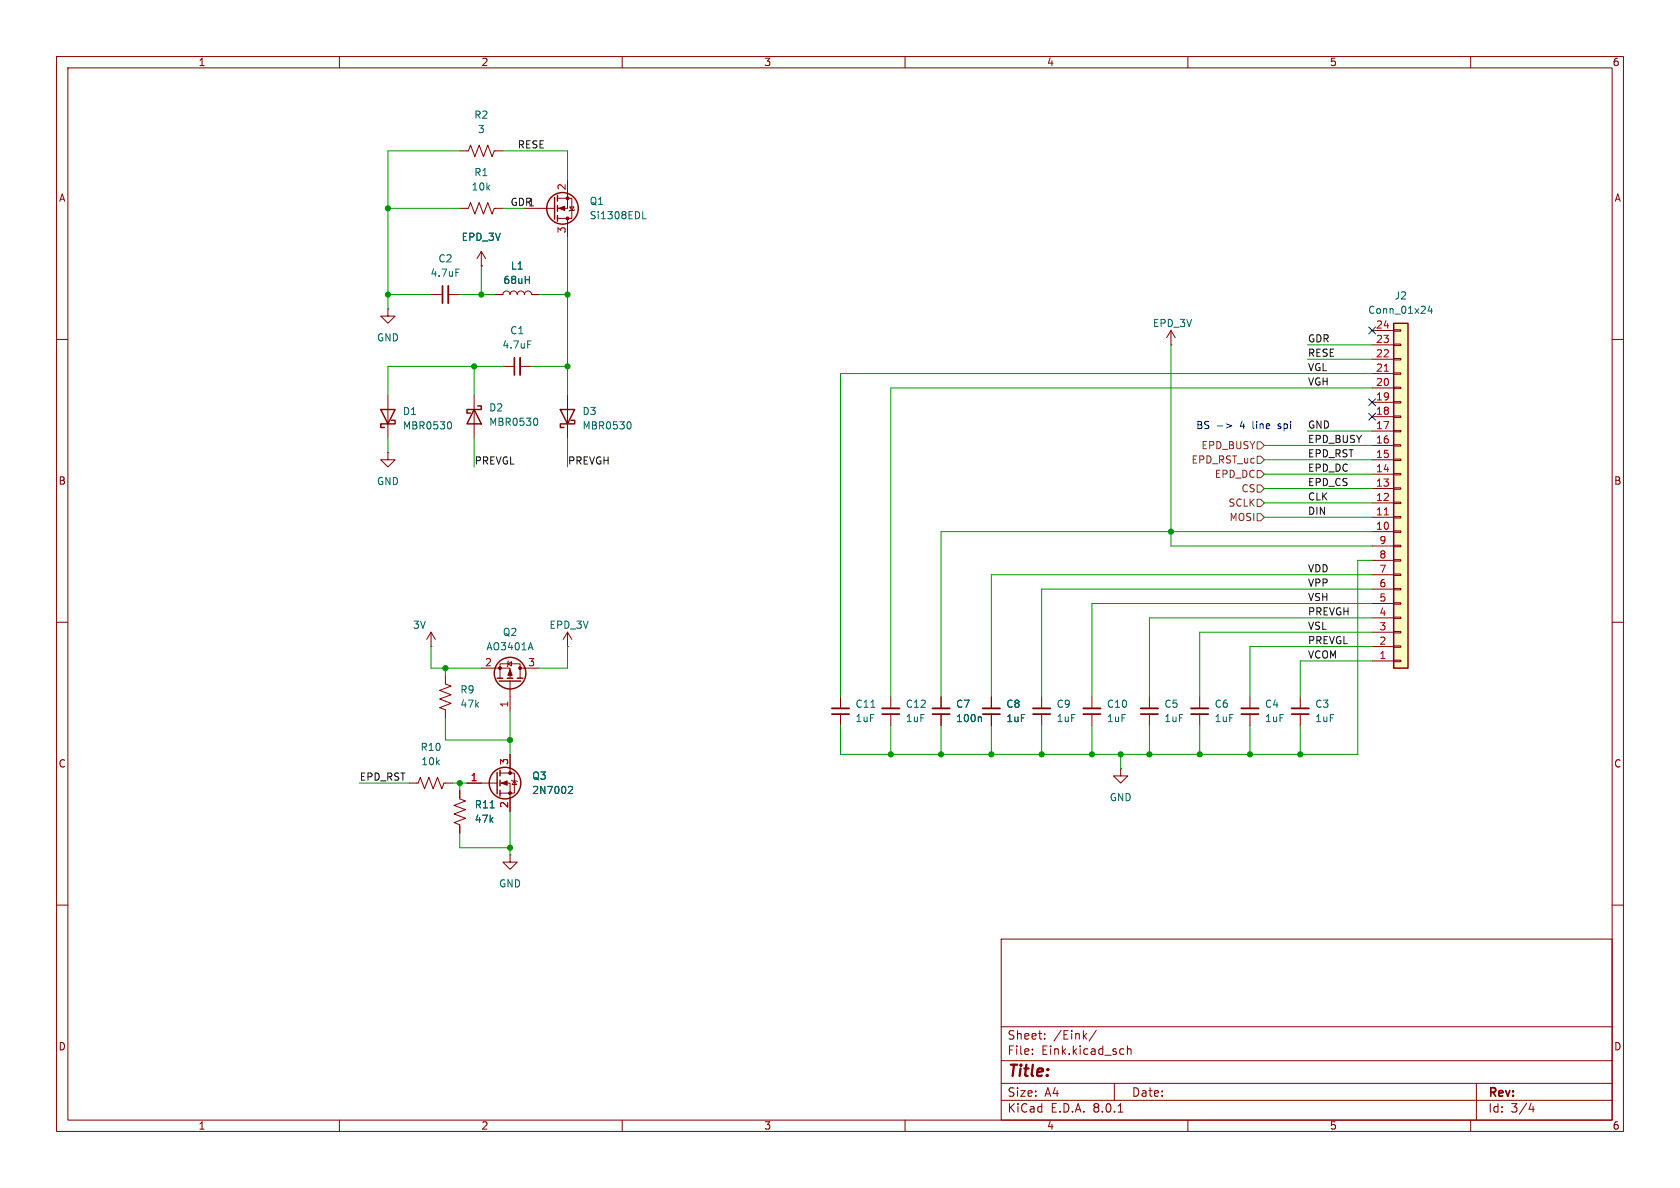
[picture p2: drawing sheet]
<svg xmlns="http://www.w3.org/2000/svg" width="297mm" height="210mm" viewBox="0 0 297 210" stroke-linecap="round" stroke-linejoin="round" font-family="sans-serif">
<g fill="none" stroke="#840000" stroke-width=".18">
<path d="M10 10h277v190h-277zM12 12h273v186h-273zM60 10v2M110 10v2M160 10v2M210 10v2M260 10v2M81.3 36.8h1.5l.4-1 .7 2 .8-2 .8 2 .7-2 .8 2 .4-1h1.5M81.3 26.7h1.5l.4-1 .7 2 .8-2 .8 2 .7-2 .8 2 .4-1h1.5M10 60h2M68.6 54.6v1.3h1.2l-1.2 1.3-1.3-1.3h1.3M68.6 54.6h.1"/>
<path d="M76.2 52.1h2M79.2 52.1h2.1M87.6 52.1h1.3a.64 .64 0 0 1 .6-.7 .64 .64 0 0 1 .7 .7 .64 .64 0 0 1 .6-.7 .64 .64 0 0 1 .6 .7 .64 .64 0 0 1 .7-.7 .64 .64 0 0 1 .6 .7 .64 .64 0 0 1 .6-.7 .64 .64 0 0 1 .7 .7h1.2M285 60h2M83.8 69.9v7.6M88.9 64.8h2M91.9 64.8h2.1M100.3 69.9v7.6M10 110h2M78.7 119.4v1.5l1.1 .4-2.1 .7 2.1 .8-2.1 .8 2.1 .7-2.1 .8 1 .4v1.5M285 110h2M148.6 123.2v2"/>
<path d="M148.6 126.2v2.1M157.5 123.2v2M157.5 126.2v2.1M166.4 123.2v2M166.4 126.2v2.1M198.1 135.9v1.3h1.3l-1.3 1.2-1.3-1.2h1.3M198.1 135.9h.1M203.2 123.2v2M203.2 126.2v2.1M229.9 123.2v2M229.9 126.2v2.1M10 160h2"/>
<path d="M285 160h2M177 166h108v32h-108zM60 198v2M110 198v2M160 198v2M177 194.5h108M177 191.5h108M177 187.5h108M177 181.5h108M182.5 186.3v.1M182.5 185.5v.1M184.7 183.6v.1"/>
<path d="M184.7 182.8v.1M193.8 182.1l-1.3 2M197 191.5v3M197.7 196.6h.8M198.5 185.4l.2 .1M198.7 186.3l-.2 .1M199.3 184.9v1.5M199.3 185.5l.2-.1 .4 .1 .1 .9M210 198v2M260 198v2M261 191.5v6.5M270.7 195l-.4 1.1h.9"/>
<path d="M271 195.6v1"/>
</g>
<path d="M83.8 72.4l1.3 2.5h-2.6zM84.5 71.8h.6v.6h-2.6v.6h.7M99.1 72.4h2.5l-1.3 2.5zM101 74.3h.6v.6h-2.5v.7h.6" fill="none" stroke="#840000" stroke-width=".25"/>
<path d="M80.6 47.6h.6M93.3 60.3h.6M94.8 73.9a.79 .79 0 0 1 0 1.3M111.3 74.6a.79 .79 0 0 1 0 1.2M154 125h.7M173.3 126.7l.2 .2v.7" fill="none" stroke="#006464" stroke-width=".18"/>
<path d="M79.2 50.5v3.1M91.9 63.2v3.1M147.1 125.2h3M156 125.2h3M164.8 125.2h3.1M201.7 125.2h3M228.3 125.2h3.1" fill="none" stroke="#840000" stroke-width=".33"/>
<path d="M78.2 50.5v3.1M90.9 63.2v3.1M147.1 126.2h3M156 126.2h3M164.8 126.2h3.1M201.7 126.2h3M228.3 126.2h3.1" fill="none" stroke="#840000" stroke-width=".3"/>
<path d="M246.4 57.2h2.5v60.9h-2.5z" fill="#ffffc2"/>
<g fill="none" stroke="#840000" stroke-width=".18">
<path d="M92.7 36.8h5.3M98.6 35.1h2.5v3.5h-2.5M100.3 31.8v5h-1.7M100.3 38.6v3.3M100.7 36.6h.8l-.4 .6zM101.6 37.1l-.1 .1h-.8l-.1 .1M85.1 47h.1M85.1 44.5l-.8 1.2M85.1 44.5v2.5M85.1 44.5l.8 1.2M87.6 52.1h1.3M94 52.1h1.2"/>
<path d="M207 58.4l-.8 1.3M207 58.4v2.6M207 58.4l.8 1.3M242.6 58.4h3.8M246.4 58.3h1.2v.2h-1.2zM68.6 69.9v7.6M207 61h.1M242.6 78.7h3.8M242.6 76.2h3.8M242.6 73.7h3.8M242.6 71.1h3.8M242.6 68.6h3.8"/>
<path d="M242.6 66h3.8M242.6 63.5h3.8M242.6 61h3.8M246.4 60.8h1.2v.3h-1.2zM246.4 63.4h1.2v.2h-1.2zM246.4 65.9h1.2v.3h-1.2zM246.4 68.5h1.2v.2h-1.2zM246.4 71h1.2v.2h-1.2zM246.4 73.5h1.2v.3h-1.2zM246.4 76.1h1.2v.2h-1.2zM246.4 78.6h1.2v.3h-1.2zM68.6 80v1.3h1.2l-1.2 1.3-1.3-1.3h1.3"/>
<path d="M68.6 80h.1M242.6 94h3.8M242.6 91.4h3.8M242.6 88.9h3.8M242.6 86.4h3.8M242.6 83.8h3.8M242.6 81.3h3.8M242.6 99.1h3.8M242.6 96.5h3.8M246.4 81.2h1.2v.2h-1.2zM246.4 83.7h1.2v.2h-1.2zM246.4 86.2h1.2v.3h-1.2z"/>
<path d="M246.4 88.8h1.2v.2h-1.2zM246.4 91.3h1.2v.3h-1.2zM246.4 93.9h1.2v.2h-1.2zM246.4 96.4h1.2v.2h-1.2zM246.4 98.9h1.2v.3h-1.2zM76.2 114.3h.1M76.2 111.8l-.8 1.2M76.2 111.8v2.5M76.2 111.8l.8 1.2M85.1 118.1h5.1v1.8M88.4 119.9v-2.6h3.5v2.6M89.8 117.3l.6-.3v.7z"/>
<path d="M89.9 116.8l-.1 .2v.7l-.1 .2M91.9 118.1h3.3M100.3 114.3h.1M100.3 111.8v2.5M100.3 111.8l-.7 1.2M100.3 111.8l.8 1.2M242.6 116.8h3.8M242.6 114.3h3.8M242.6 111.8h3.8M242.6 109.2h3.8M242.6 106.7h3.8M242.6 104.1h3.8"/>
<path d="M242.6 101.6h3.8M246.4 101.5h1.2v.2h-1.2zM246.4 104h1.2v.3h-1.2zM246.4 106.6h1.2v.2h-1.2zM246.4 109.1h1.2v.2h-1.2zM246.4 111.6h1.2v.3h-1.2zM246.4 114.2h1.2v.2h-1.2zM246.4 116.7h1.2v.3h-1.2zM72.4 138.4h1.5l.4-1 .8 2 .7-2 .8 2 .7-2 .8 2 .4-1h1.5M81.3 139.7v1.5l1 .4-2 .8 2 .7-2 .8 2 .8-2 .7 1 .4v1.5M82.5 138.4h5.4M88.4 138.4h1.8v5.1"/>
<path d="M88.4 136.7h2.5v3.5h-2.5M90.2 120.4v5.3M90.2 133.4v3.3M90.4 137.9l.2 .1h.7l.1 .2M90.9 138l.4 .7h-.7zM166.4 123.2v2M166.4 126.2v2.1M175.3 123.2v2M175.3 126.2v2.1M184.1 123.2v2M184.1 126.2v2.1M193 123.2v2"/>
<path d="M193 126.2v2.1M212.1 123.2v2M212.1 126.2v2.1M221 123.2v2M221 126.2v2.1M90.2 151.1v1.3h1.2l-1.2 1.3-1.3-1.3h1.3M90.2 151.1h.1"/>
</g>
<g fill="none" stroke="#840000" stroke-width=".25">
<path d="M98 34.9v3.8M98.6 34.5v1.1M98.6 36.3v1M98.6 38.1v1M246.4 57.2h2.5v60.9h-2.5zM67.3 72.4h2.5l-1.2 2.5zM69.2 74.3h.6v.6h-2.5v.7h.6M87.9 119.9h1M89.7 119.9h1M91.4 119.9h1.1M87.9 136.5v3.8M88.3 120.4h3.8"/>
<path d="M88.4 136.1v1.1M88.4 137.9v1M88.4 139.7v1"/>
<circle cx="99.4" cy="36.8" r="2.79"/>
<circle cx="90.2" cy="119" r="2.79"/>
<circle cx="89.3" cy="138.4" r="2.79"/>
</g>
<path d="M244.7 65.6h.7M244.7 91h.7" fill="none" stroke="#a90000" stroke-width=".18"/>
<path d="M113.6 38.7h.6M252.8 54.1l-.3 .9h.7M253.1 54.6v.8M79.5 74.6a.79 .79 0 0 1 0 1.2M93.8 113.6l.4 1.3M100.7 139l.4 .1 .1 .3-.8 .9h.8M173.3 126.7l.2 .2v.7M86.7 142.8h.7" fill="none" stroke="#006464" stroke-width=".18"/>
<path d="M173.7 125.2h3.1M182.6 125.2h3.1M191.5 125.2h3.1M210.6 125.2h3M219.5 125.2h3" fill="none" stroke="#840000" stroke-width=".33"/>
<path d="M173.7 126.2h3.1M182.6 126.2h3.1M191.5 126.2h3.1M210.6 126.2h3M219.5 126.2h3" fill="none" stroke="#840000" stroke-width=".3"/>
<g fill="#840000" stroke="#840000" stroke-width=".18">
<path d="M98.8 36.8l1-.4v.8z"/>
<path d="M90.2 118.4l.4 1h-.8z"/>
<path d="M88.6 138.4l1.1-.4v.8z"/>
<circle cx="100.3" cy="35.1" r=".25"/>
<circle cx="100.3" cy="38.6" r=".25"/>
<circle cx="88.4" cy="118.1" r=".25"/>
<circle cx="91.9" cy="118.1" r=".25"/>
<circle cx="90.2" cy="140.2" r=".25"/>
<circle cx="90.2" cy="136.7" r=".25"/>
</g>
<path d="M222.2 78.1h.7l.6 .6-.6 .7h-.7zM222.2 88.3h.7l.6 .6-.6 .6h-.7zM222.2 90.8h.7l.6 .6-.6 .7h-.7zM222.2 80.6h.7l.6 .7-.6 .6h-.7zM222.2 85.7h.7l.6 .7-.6 .6h-.7zM222.2 83.2h.7l.6 .6-.6 .7h-.7z" fill="none" stroke="#725600" stroke-width=".18"/>
<path d="M215.2 75.3h1M216.8 74.9l1 .4-1 .3" fill="none" stroke="#0000c2" stroke-width=".18"/>
<g fill="none" stroke="#009600" stroke-width=".18">
<path d="M68.6 36.8h12.7M81.3 26.7h-12.7v27.9M88.9 26.7h11.4v5.1M88.9 36.8h3.8M68.6 52.1h7.6M81.3 52.1h6.3M85.1 47v5.1M95.2 52.1h5.1M100.3 41.9v28M68.6 77.5v2.5M83.8 64.8v5.1M83.8 77.5v5.1"/>
<path d="M88.9 64.8h-20.3v5.1M94 64.8h6.3M100.3 77.5v5.1M207 61v35.5h35.6M223.5 78.7h19.1M231.1 61h11.5M231.1 63.5h11.5M231.1 76.2h11.5M242.6 66h-94v57.2M242.6 68.6h-85.1v54.6M223.5 83.8h19.1M223.5 81.3h19.1"/>
<path d="M223.5 88.9h19.1M223.5 86.4h19.1M223.5 91.4h19.1M242.6 99.1h-2.6v34.3h-91.4v-5.1M242.6 94h-76.2v29.2M76.2 114.3v3.8h8.9M78.7 118.1v1.3M100.3 114.3v3.8h-5.1M242.6 106.7h-49.6v16.5M242.6 104.1h-58.5v19.1M242.6 101.6h-67.3v21.6M242.6 109.2h-39.4v14"/>
<path d="M242.6 116.8h-12.7v6.4M242.6 114.3h-21.6v8.9M242.6 111.8h-30.5v11.4M63.5 138.4h8.9M78.7 127v3.8h11.5M80 138.4h2.5M81.3 138.4v1.3M90.2 125.7v7.7M157.5 128.3v5.1M166.4 128.3v5.1M175.3 128.3v5.1M184.1 128.3v5.1"/>
<path d="M193 128.3v5.1M198.1 133.4v2.5M203.2 128.3v5.1M212.1 128.3v5.1M221 128.3v5.1M229.9 128.3v5.1M81.3 147.3v2.6h8.9M90.2 143.5v7.6"/>
</g>
<path d="M242 57.8l1.2 1.2M243.2 57.8l-1.2 1.2M242 70.5l1.2 1.2M242 73.1l1.2 1.2M243.2 70.5l-1.2 1.2M243.2 73.1l-1.2 1.2" fill="none" stroke="#000084" stroke-width=".18"/>
<g fill="#009600" stroke="#009600" stroke-width=".18">
<circle cx="68.6" cy="36.8" r=".46"/>
<circle cx="100.3" cy="52.1" r=".46"/>
<circle cx="83.8" cy="64.8" r=".46"/>
<circle cx="100.3" cy="64.8" r=".46"/>
<circle cx="85.1" cy="52.1" r=".46"/>
<circle cx="68.6" cy="52.1" r=".46"/>
<circle cx="203.2" cy="133.4" r=".46"/>
<circle cx="212.1" cy="133.4" r=".46"/>
<circle cx="184.1" cy="133.4" r=".46"/>
<circle cx="193" cy="133.4" r=".46"/>
<circle cx="166.4" cy="133.4" r=".46"/>
<circle cx="175.3" cy="133.4" r=".46"/>
<circle cx="157.5" cy="133.4" r=".46"/>
<circle cx="198.1" cy="133.4" r=".46"/>
<circle cx="78.7" cy="118.1" r=".46"/>
<circle cx="90.2" cy="149.9" r=".46"/>
<circle cx="90.2" cy="130.8" r=".46"/>
<circle cx="81.3" cy="138.4" r=".46"/>
<circle cx="229.9" cy="133.4" r=".46"/>
<circle cx="221" cy="133.4" r=".46"/>
<circle cx="207" cy="94" r=".46"/>
</g>
<text font-size="2.8" fill="#840000" x="178" y="190.9">Title:</text>
<g font-size="2.1" fill="#840000">
<text x="178" y="184">Sheet:</text>
<text x="186.2" y="184">/Eink/</text>
<text x="178" y="186.7">File:</text>
<text x="184.1" y="186.7">Eink.kicad_sch</text>
<text x="178" y="196.9">KiCad</text>
<text x="178" y="194.1">Size:</text>
<text x="184.7" y="194.1">A4</text>
<text x="185.7" y="196.9">E.D.A.</text>
<text x="193.3" y="196.9">8.0.1</text>
<text x="200" y="194.1">Date:</text>
<text x="263" y="194.3">Rev:</text>
<text x="263" y="196.9">Id:</text>
<text x="267.1" y="196.9">3/4</text>
</g>
<g font-size="1.8" fill="#840000">
<text x="35" y="11.9">1</text>
<text x="85" y="11.9">2</text>
<text x="135" y="11.9">3</text>
<text x="185" y="11.9">4</text>
<text x="235" y="11.9">5</text>
<text x="285" y="11.9">6</text>
<text x="10.3" y="35.9">A</text>
<text x="285.3" y="35.9">A</text>
<text x="10.3" y="85.9">B</text>
<text x="285.3" y="85.9">B</text>
<text x="10.3" y="135.9">C</text>
<text x="285.3" y="135.9">C</text>
<text x="10.3" y="185.9">D</text>
<text x="285.3" y="185.9">D</text>
<text x="35" y="199.9">1</text>
<text x="85" y="199.9">2</text>
<text x="135" y="199.9">3</text>
<text x="185" y="199.9">4</text>
<text x="235" y="199.9">5</text>
<text x="285" y="199.9">6</text>
</g>
<g font-size="1.8" fill="#006464">
<text x="83.7" y="21.2">R2</text>
<text x="84.4" y="23.7">3</text>
<text x="83.3" y="33.9">10k</text>
<text x="83.7" y="31.3">R1</text>
<text x="104.1" y="36.4">Q1</text>
<text x="104.1" y="39">Si1308EDL</text>
<text x="77.4" y="46.6">C2</text>
<text x="81.5" y="42.8">EPD_3V</text>
<text x="90.2" y="47.9">L1</text>
<text x="76" y="49.1">4.7uF</text>
<text x="88.9" y="50.4">68uH</text>
<text x="246.5" y="53.1">J2</text>
<text x="90.1" y="59.3">C1</text>
<text x="203.7" y="58">EPD_3V</text>
<text x="241.8" y="55.7">Conn_01x24</text>
<text x="66.5" y="60.6">GND</text>
<text x="88.7" y="61.8">4.7uF</text>
<text x="71.1" y="73.6">D1</text>
<text x="71.1" y="76.1">MBR0530</text>
<text x="86.4" y="72.9">D2</text>
<text x="86.4" y="75.5">MBR0530</text>
<text x="102.9" y="73.6">D3</text>
<text x="102.9" y="76.1">MBR0530</text>
<text x="66.5" y="86">GND</text>
<text x="72.9" y="111.4">3V</text>
<text x="88.8" y="112.6">Q2</text>
<text x="97" y="111.4">EPD_3V</text>
<text x="85.9" y="115.2">AO3401A</text>
<text x="81.3" y="122.8">R9</text>
<text x="81.3" y="125.3">47k</text>
<text x="151.1" y="125.3">C11</text>
<text x="160" y="125.3">C12</text>
<text x="168.9" y="125.3">C7</text>
<text x="177.8" y="125.3">C8</text>
<text x="186.7" y="125.3">C9</text>
<text x="195.6" y="125.3">C10</text>
<text x="205.7" y="125.3">C5</text>
<text x="214.6" y="125.3">C6</text>
<text x="223.5" y="125.3">C4</text>
<text x="232.4" y="125.3">C3</text>
<text x="151.1" y="127.9">1uF</text>
<text x="160" y="127.9">1uF</text>
<text x="168.9" y="127.9">100n</text>
<text x="177.8" y="127.9">1uF</text>
<text x="186.7" y="127.9">1uF</text>
<text x="195.6" y="127.9">1uF</text>
<text x="205.7" y="127.9">1uF</text>
<text x="214.6" y="127.9">1uF</text>
<text x="223.5" y="127.9">1uF</text>
<text x="232.4" y="127.9">1uF</text>
<text x="74.3" y="132.9">R10</text>
<text x="74.4" y="135.5">10k</text>
<text x="83.8" y="143.1">R11</text>
<text x="94" y="138">Q3</text>
<text x="94" y="140.6">2N7002</text>
<text x="196.1" y="141.8">GND</text>
<text x="83.8" y="145.6">47k</text>
<text x="88.1" y="157.1">GND</text>
</g>
<g font-size="1.8" fill="#0f0f0f">
<text x="91.4" y="26.3">RESE</text>
<text x="90.2" y="36.5">GDR</text>
<text x="93.3" y="36.6">1</text>
<text x="231.1" y="65.7">VGL</text>
<text x="231.1" y="63.2">RESE</text>
<text x="231.1" y="60.6">GDR</text>
<text x="231.1" y="68.2">VGH</text>
<text x="231.1" y="75.9">GND</text>
<text x="83.8" y="82.2">PREVGL</text>
<text x="100.3" y="82.2">PREVGH</text>
<text x="231.1" y="80.9">EPD_RST</text>
<text x="231.1" y="78.4">EPD_BUSY</text>
<text x="231.1" y="83.5">EPD_DC</text>
<text x="231.1" y="88.6">CLK</text>
<text x="231.1" y="86">EPD_CS</text>
<text x="231.1" y="91.1">DIN</text>
<text x="231.1" y="101.3">VDD</text>
<text x="231.1" y="106.3">VSH</text>
<text x="231.1" y="103.8">VPP</text>
<text x="231.1" y="108.9">PREVGH</text>
<text x="231.1" y="111.4">VSL</text>
<text x="231.1" y="114">PREVGL</text>
<text x="231.1" y="116.5">VCOM</text>
<text x="63.5" y="138.1">EPD_RST</text>
</g>
<g font-size="1.8" fill="#a90000">
<text x="100.1" y="33.7" transform="rotate(-90 100.1 33.7)">2</text>
<text x="100.1" y="41.3" transform="rotate(-90 100.1 41.3)">3</text>
<text x="243.2" y="58.2">24</text>
<text x="243.2" y="65.8">21</text>
<text x="243.2" y="63.2">22</text>
<text x="243.2" y="60.7">23</text>
<text x="243.2" y="70.9">19</text>
<text x="243.2" y="68.3">20</text>
<text x="243.2" y="75.9">17</text>
<text x="243.2" y="73.4">18</text>
<text x="243.2" y="83.6">14</text>
<text x="243.2" y="81">15</text>
<text x="243.2" y="78.5">16</text>
<text x="243.2" y="88.6">12</text>
<text x="243.2" y="86.1">13</text>
<text x="243.2" y="93.7">10</text>
<text x="243.2" y="91.2">11</text>
<text x="243.8" y="101.3">7</text>
<text x="243.8" y="98.8">8</text>
<text x="243.8" y="96.3">9</text>
<text x="243.8" y="106.4">5</text>
<text x="243.8" y="103.9">6</text>
<text x="243.8" y="111.5">3</text>
<text x="243.8" y="109">4</text>
<text x="85.7" y="117.9">2</text>
<text x="93.3" y="117.9">3</text>
<text x="243.8" y="116.6">1</text>
<text x="243.8" y="114">2</text>
<text x="89.9" y="125.2" transform="rotate(-90 89.9 125.2)">1</text>
<text x="89.9" y="135.3" transform="rotate(-90 89.9 135.3)">3</text>
<text x="83.1" y="138.2">1</text>
<text x="89.9" y="142.9" transform="rotate(-90 89.9 142.9)">2</text>
</g>
<g font-size="1.8" fill="#0000c2">
<text x="211.4" y="76.1">BS</text>
<text x="219.3" y="76.1">4</text>
<text x="221.7" y="76.1">line</text>
<text x="226.4" y="76.1">spi</text>
</g>
<g font-size="1.8" fill="#725600">
<text x="210.5" y="82.1">EPD_RST_uc</text>
<text x="212.3" y="79.6">EPD_BUSY</text>
<text x="214.7" y="84.7">EPD_DC</text>
<text x="217.1" y="89.8">SCLK</text>
<text x="219.4" y="87.2">CS</text>
<text x="217.3" y="92.3">MOSI</text>
</g>
</svg>
